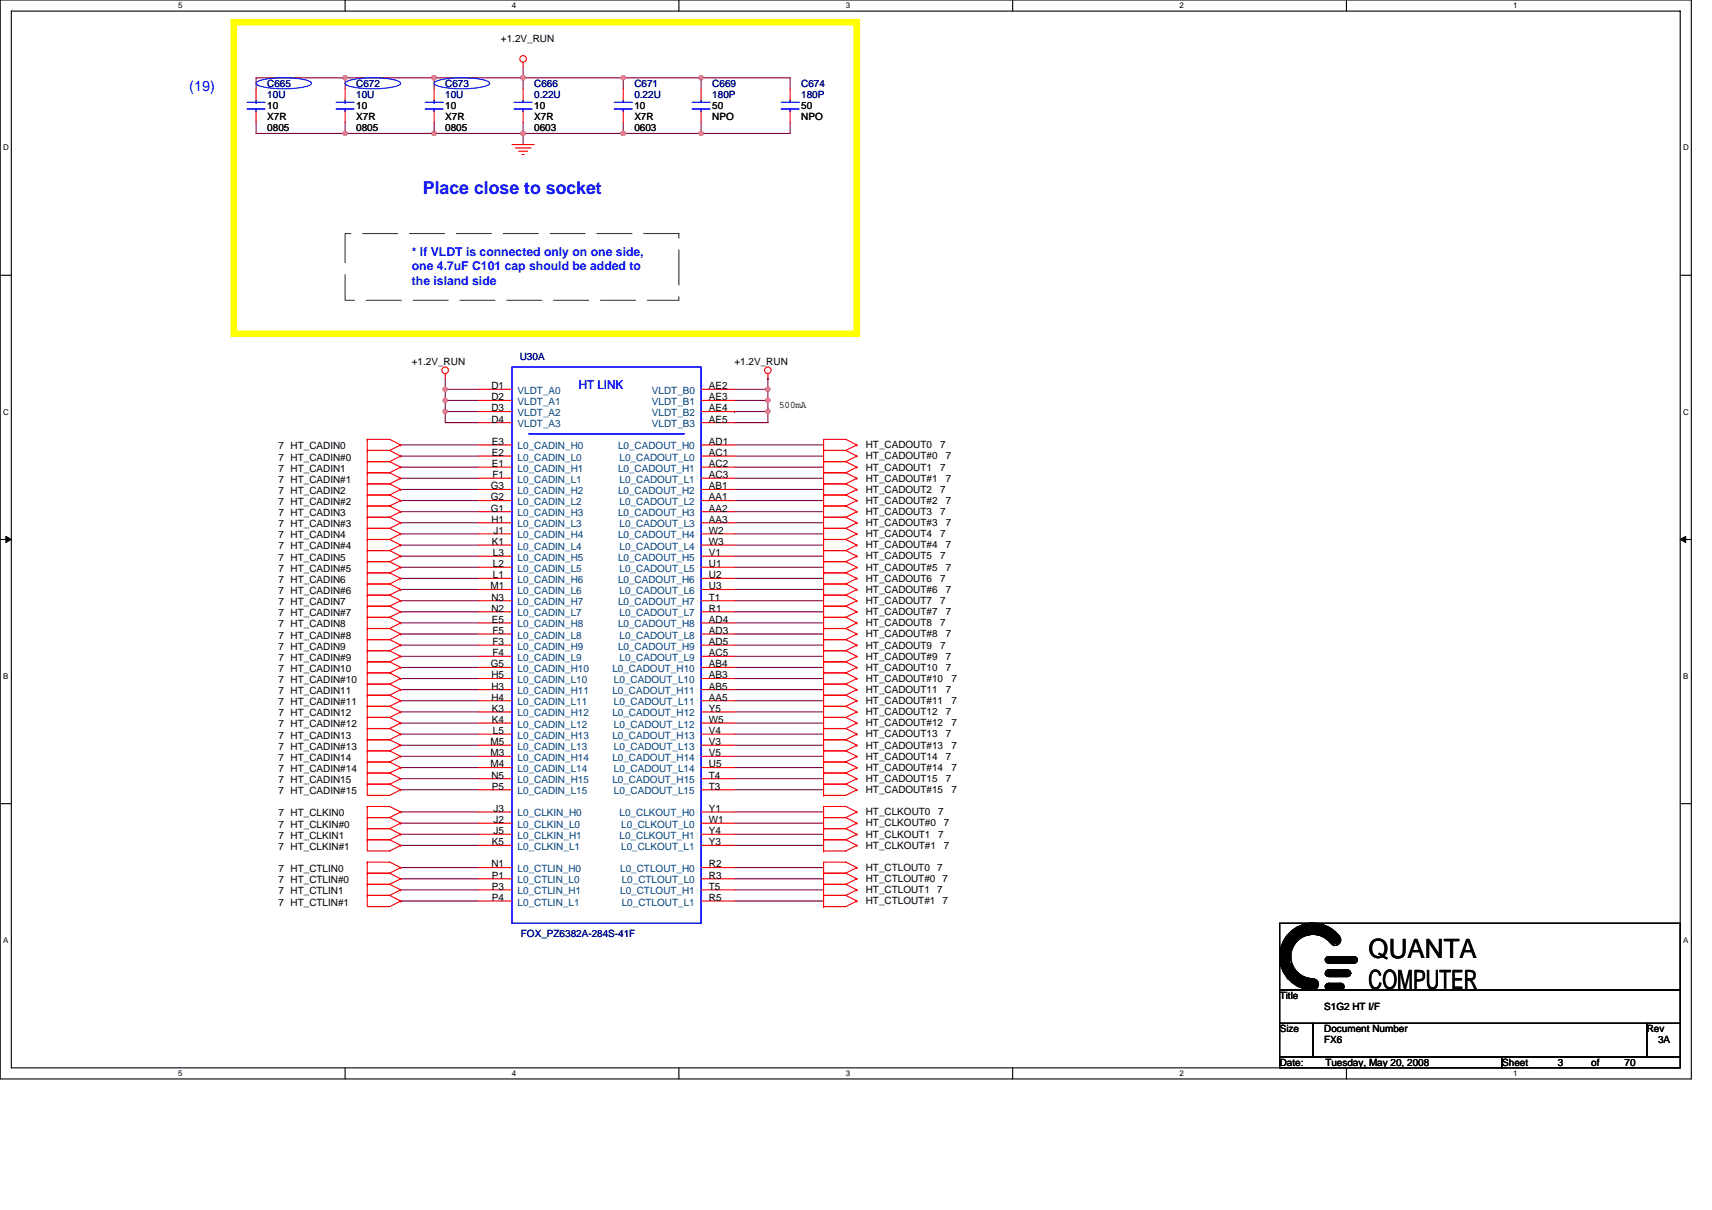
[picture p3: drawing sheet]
<svg xmlns="http://www.w3.org/2000/svg" width="297mm" height="210mm" viewBox="0 0 297 210" stroke-linecap="round" stroke-linejoin="round" font-family="sans-serif">
<path d="M0 0h293.5v187.2h-293.5zM2 1.9h289.5v183.4h-289.5z" fill="none" stroke="#000" stroke-width=".19"/>
<g fill="#fff">
<path d="M30.9 .2h.8v1.6h-.8z"/>
<path d="M30.9 185.5h.8v1.6h-.8z"/>
</g>
<path d="M59.9 0v1.9M59.9 185.3v1.9" fill="none" stroke="#000" stroke-width=".19"/>
<g fill="#fff">
<path d="M88.8 .2h.8v1.6h-.8z"/>
<path d="M88.8 185.5h.8v1.6h-.8z"/>
</g>
<path d="M117.8 0v1.9M117.8 185.3v1.9" fill="none" stroke="#000" stroke-width=".19"/>
<g fill="#fff">
<path d="M146.7 .2h.8v1.6h-.8z"/>
<path d="M146.7 185.5h.8v1.6h-.8z"/>
</g>
<path d="M175.7 0v1.9M175.7 185.3v1.9" fill="none" stroke="#000" stroke-width=".19"/>
<g fill="#fff">
<path d="M204.7 .2h.7v1.6h-.7z"/>
<path d="M204.7 185.5h.7v1.6h-.7z"/>
</g>
<path d="M233.6 0v1.9M233.6 185.3v1.9" fill="none" stroke="#000" stroke-width=".19"/>
<g fill="#fff">
<path d="M262.6 .2h.7v1.6h-.7z"/>
<path d="M262.6 185.5h.7v1.6h-.7z"/>
<path d="M.5 24.8h1v1.6h-1z"/>
<path d="M292 24.8h1v1.6h-1z"/>
<path d="M.5 70.7h1v1.5h-1z"/>
<path d="M292 70.7h1v1.5h-1z"/>
</g>
<path d="M0 47.8h2M291.5 47.8h2" fill="none" stroke="#000" stroke-width=".19"/>
<g fill="#fff">
<path d="M.5 116.5h.9v1.6h-.9z"/>
<path d="M292 116.5h.9v1.6h-.9z"/>
</g>
<path d="M0 93.6h2M291.5 93.6h2" fill="none" stroke="#000" stroke-width=".19"/>
<path d="M1 93.1l1 .5-1 .5zM291.5 93.6l1-.5v1z" fill="#000" stroke="#000" stroke-width=".17"/>
<g fill="#fff">
<path d="M.5 162.4h.9v1.5h-.9z"/>
<path d="M292 162.4h.9v1.5h-.9z"/>
</g>
<g fill="none" stroke="#000" stroke-width=".19">
<path d="M0 139.5h2M291.5 139.5h2M222 160.2h69.5v11.6h-69.5zM222 171.8h69.5v5.8h-69.5zM222 177.6h5.8v5.8h-5.8zM222.2 164.7v2.7l.2 .5v-3.8l.2-.4v4.8l.2 .2v-5.4l.2-.4v6.2l.2 .2v-6.6l.2-.2v7.4M223.6 169.9v-7.6l.2-.1v7.9h.2v-2.9l.2 .4v2.7l.1 .2v-2.6l.2 .4v2.3l.2 .2v-2.3l.2 .2v2.3h.2v-2.1l.2 .2v2.1h.2v-1.9l.2 .2v1.7l.2 .2v-1.9l.2 .2v1.7h.2v-1.5M224 161.8v3.2l.2-.5v-2.7l.1-.2v2.5l.2-.2v-2.5l.2-.2v2.3l.2-.2v-2.3h.2v2.1l.2-.2v-1.9l.2-.2v1.9l.2-.2v-1.7l.2-.2v1.9M226.3 161.6l1.4-.2a4.6 4.6 0 0 1 4.2 2.5M226.3 161.4a4.8 4.8 0 0 1 5.8 2.5M226.3 161.2l1.4-.2a5 5 0 0 1 4.5 2.5M226.3 161l1.4-.2a5.2 5.2 0 0 1 4.7 2.7"/>
<path d="M226.3 160.7l1.4-.3a5.6 5.6 0 0 1 4.9 2.7M226.3 169.7v.2h.2v1.5h.2v-1.5h.2v1.7h-.4l.6-1.7M226.3 160.4v1.9l-.2-.1v-1.6zM226.3 162.2l1.4-.3a4 4 0 0 1 3.7 2.2M226.3 162l1.4-.2a4.3 4.3 0 0 1 3.9 2.3M226.3 161.8l1.4-.2a4.4 4.4 0 0 1 3.9 2.1M226.5 160.8l1.2-.2a5.4 5.4 0 0 1 4.8 2.7M226.5 160.6v1.6M227.1 169.9h.1M227.1 169.9v1.7l.1-.2v-1.5l.2 .4v1.3h.2v-1.5h.2v1.5h.2v-1.5h.2v1.5l.2-.2v-1.1l.2 .2v.7M227.8 160.2h-.1a5.8 5.8 0 0 1 4.6 2.2M227.8 160.2a5.8 5.8 0 0 0-5.8 5.8 5.8 5.8 0 0 0 5.8 5.8"/>
<path d="M227.8 162.2a3.8 3.8 0 0 1 3 1.4M227.8 162.2a3.8 3.8 0 0 0-3.8 3.8 3.8 3.8 0 0 0 3.8 3.8M227.8 160.2l-1.8 .3M227.8 162.2l-1.4 .1M227.8 177.6h57.9v5.8h-57.9zM230.1 166.2h5.2v.2h-5.3v.2h5.5l-.2 .2h-5.2l.2 .2h5M230.1 168.5h4.1v.2h-4.1l-.1 .2h4.4l-.2 .2h-4.2l.3 .2h3.7M230.1 170.8h2.9v.2h-3v.2h3.2l-.2 .2h-3l.3 .2h2.7M230.5 170.6h2.1M230.5 171.8h2.1M230.5 169.5h3.3M230.5 168.3h3.3"/>
<path d="M230.5 167.2h4.5M230.5 166h4.5M285.7 177.6h5.8v5.8h-5.8zM222 183.4h38.6v1.9h-38.6zM260.6 183.4h30.9v1.9h-30.9z"/>
<circle cx="227.8" cy="170.8" r=".96"/>
<circle cx="230.5" cy="166.6" r=".57"/>
<circle cx="230.5" cy="171.2" r=".57"/>
<circle cx="230.5" cy="168.9" r=".57"/>
<circle cx="231.7" cy="163.1" r=".95"/>
<circle cx="232.6" cy="171.2" r=".57"/>
<circle cx="233.8" cy="168.9" r=".57"/>
<circle cx="234.9" cy="166.6" r=".57"/>
</g>
<g fill="none" stroke="#800040" stroke-width=".19">
<path d="M59.9 13.5h-15.5v1.9M59.9 13.5v1.9M59.9 13.5h15.4v1.9M59.9 13.5h.1M75.3 13.5h61.8v1.9M75.3 13.5h.1M90.8 13.5h.1M90.8 13.5v1.9M90.8 11.6v1.9M108.1 13.5v1.9M108.1 13.5h.1M121.6 13.5h.1"/>
<path d="M121.6 13.5v1.9M44.4 21.2v2h15.5M59.9 21.2v2M59.9 23.2h.1M59.9 23.2h61.7M75.3 23.2h.1M75.3 21.2v2M90.8 23.2h.1M90.8 21.2v2M90.8 23.2v1.9M108.1 21.2v2M121.6 21.2v2"/>
<path d="M121.6 23.2h.1M137.1 21.2v2h-15.5M69.5 79.1h13.5M69.5 77.2h13.5M77.3 65.6v2M77.3 71.4h5.7M77.3 71.4h.1M77.3 67.6v1.9M77.3 69.5v3.8h5.7M77.3 69.5h.1M77.3 69.5h5.7M77.3 67.6h.1"/>
<path d="M77.3 67.6h5.7M127.4 79.1h15.5M127.4 77.2h15.5M127.4 67.6h5.8M127.4 69.5h5.8M127.4 71.4h.1M127.4 71.4h5.8M133.2 65.6h.1M133.2 71.4v1.9h-5.8M133.2 67.6v1.9M133.2 69.5h.1M133.2 65.6v2"/>
<path d="M133.2 69.5v1.9M69.5 94.6h13.5M69.5 92.6h13.5M69.5 83h13.5M69.5 81.1h13.5M69.5 98.4h13.5M69.5 96.5h13.5M69.5 86.9h13.5M69.5 84.9h13.5M69.5 90.7h13.5M69.5 88.8h13.5M127.4 98.4h15.5"/>
<path d="M127.4 96.5h15.5M127.4 83h15.5M127.4 81.1h15.5M127.4 94.6h15.5M127.4 92.6h15.5M127.4 90.7h15.5M127.4 88.8h15.5M127.4 86.9h15.5M127.4 84.9h15.5M69.5 119.7h13.5M69.5 110h13.5M69.5 108.1h13.5"/>
<path d="M69.5 102.3h13.5M69.5 100.4h13.5M69.5 113.9h13.5M69.5 112h13.5M69.5 106.2h13.5M69.5 104.2h13.5M69.5 117.8h13.5M69.5 115.8h13.5M127.4 110h15.5M127.4 108.1h15.5M127.4 119.7h15.5M127.4 106.2h15.5"/>
<path d="M127.4 104.2h15.5M127.4 117.8h15.5M127.4 115.8h15.5M127.4 102.3h15.5M127.4 100.4h15.5M127.4 113.9h15.5M127.4 112h15.5M69.5 121.6h13.5M69.5 137.1h13.5M69.5 135.1h13.5M69.5 125.5h13.5M69.5 123.5h13.5"/>
<path d="M69.5 129.3h13.5M69.5 127.4h13.5M69.5 133.2h13.5M69.5 131.3h13.5M127.4 137.1h15.5M127.4 125.5h15.5M127.4 123.5h15.5M127.4 121.6h15.5M127.4 133.2h15.5M127.4 131.3h15.5M127.4 135.1h15.5M127.4 129.3h15.5"/>
<path d="M127.4 127.4h15.5M69.5 144.8h13.5M69.5 142.9h13.5M69.5 146.7h13.5M69.5 140.9h13.5M69.5 152.5h13.5M69.5 150.6h13.5M69.5 154.4h13.5M69.5 156.4h.1M69.5 156.4h13.5M127.4 150.6h15.5M127.4 152.5h15.5"/>
<path d="M127.4 154.4h15.5M127.4 156.4h15.5M127.4 140.9h15.5M127.4 142.9h15.5M127.4 144.8h15.5M127.4 146.7h15.5"/>
</g>
<g fill="#f0f" stroke="#f0f" stroke-width=".19">
<circle cx="121.6" cy="13.5" r=".38"/>
<circle cx="108.1" cy="23.1" r=".38"/>
<circle cx="90.7" cy="23.1" r=".38"/>
<circle cx="90.7" cy="13.5" r=".38"/>
<circle cx="75.3" cy="23.1" r=".38"/>
<circle cx="108.1" cy="13.5" r=".38"/>
<circle cx="75.3" cy="13.5" r=".38"/>
<circle cx="59.9" cy="13.5" r=".38"/>
<circle cx="59.9" cy="23.1" r=".38"/>
<circle cx="121.6" cy="23.1" r=".38"/>
<circle cx="77.2" cy="71.4" r=".38"/>
<circle cx="77.2" cy="69.5" r=".38"/>
<circle cx="77.2" cy="67.6" r=".38"/>
<circle cx="133.2" cy="67.6" r=".38"/>
<circle cx="133.2" cy="71.4" r=".38"/>
<circle cx="133.2" cy="69.5" r=".38"/>
</g>
<g fill="none" stroke="#f00" stroke-width=".19">
<path d="M44.4 15.4v2M44.4 19.3v1.9M59.9 15.4v2M59.9 19.3v1.9M75.3 15.4v2M75.3 19.3v1.9M90.8 10.8v.8M90.8 15.4v2M90.8 19.3v1.9M108.1 15.4v2M108.1 19.3v1.9M121.6 15.4v2"/>
<path d="M121.6 19.3v1.9M137.1 15.4v2M137.1 19.3v1.9M88.8 25.1h3.9M89.4 25.7h2.7M90 26.2h1.5M90.6 26.8h.3M63.7 76.2h3.9l1.9 1M63.7 76.2v2h3.9M63.7 76.2h.1M63.7 78.2h3.9M63.7 78.2v1.9h3.9"/>
<path d="M63.7 78.2h.1M67.6 78.2l1.9 .9M69.5 77.2h.1M69.5 79.1h.1M69.5 77.2l-1.9 1M69.5 79.1l-1.9 1M77.3 64.9v.7M83 73.3h5.8M83 71.4h5.8M83 69.5h5.8M83 67.6h5.8M83 77.2h5.8"/>
<path d="M83 79.1h5.8M121.6 73.3h5.8M121.6 71.4h5.8M121.6 69.5h5.8M121.6 67.6h5.8M121.6 77.2h5.8M121.6 79.1h5.8M133.2 64.9v.7M142.9 78.2h3.8M142.9 78.2h.1M146.7 78.2h-3.8v1.9M146.7 78.2l2 .9"/>
<path d="M148.7 77.2h.1M148.7 77.2l-2-1h-3.8v2M148.7 79.1h.1M148.7 77.2l-2 1M148.7 79.1l-2 1M63.7 84h3.9M63.7 84v1.9h3.9M63.7 84h.1M63.7 87.8h3.9M63.7 87.8v2h3.9M63.7 87.8h.1M63.7 99.4h3.9"/>
<path d="M63.7 99.4v1.9h3.9M63.7 99.4h.1M63.7 85.9h3.9M63.7 85.9v1.9h3.9M63.7 85.9h.1M63.7 97.5h3.9M63.7 97.5v1.9h3.9M63.7 97.5h.1M63.7 89.8h3.9M63.7 89.8v1.9h3.9M63.7 89.8h.1M63.7 93.6h3.9"/>
<path d="M63.7 93.6v1.9h3.9M63.7 93.6h.1M63.7 91.7h3.9M63.7 91.7v1.9h3.9M63.7 91.7h.1M63.7 80.1h3.9M63.7 80.1v1.9h3.9M63.7 80.1h.1M63.7 82h3.9M63.7 82v2h3.9M63.7 82h.1M63.7 95.5h3.9"/>
<path d="M63.7 95.5v2h3.9M63.7 95.5h.1M67.6 84l1.9 .9M67.6 87.8l1.9 1M67.6 99.4l1.9 1M67.6 85.9l1.9 1M67.6 97.5l1.9 .9M67.6 89.8l1.9 .9M67.6 93.6l1.9 1M67.6 91.7l1.9 .9M67.6 80.1l1.9 1M67.6 82l1.9 1"/>
<path d="M67.6 95.5l1.9 1M69.5 84.9h.1M69.5 88.8h.1M69.5 86.9h.1M69.5 98.4h.1M69.5 90.7h.1M69.5 94.6h.1M69.5 92.6h.1M69.5 81.1h.1M69.5 83h.1M69.5 96.5h.1M69.5 84.9l-1.9 1"/>
<path d="M69.5 88.8l-1.9 1M69.5 86.9l-1.9 .9M69.5 98.4l-1.9 1M69.5 90.7l-1.9 1M69.5 94.6l-1.9 .9M69.5 92.6l-1.9 1M69.5 81.1l-1.9 .9M69.5 83l-1.9 1M69.5 96.5l-1.9 1M83 96.5h5.8M83 98.4h5.8M83 92.6h5.8"/>
<path d="M83 94.6h5.8M83 88.8h5.8M83 90.7h5.8M83 84.9h5.8M83 86.9h5.8M83 81.1h5.8M83 83h5.8M121.6 96.5h5.8M121.6 98.4h5.8M121.6 92.6h5.8M121.6 94.6h5.8M121.6 88.8h5.8"/>
<path d="M121.6 90.7h5.8M121.6 84.9h5.8M121.6 86.9h5.8M121.6 81.1h5.8M121.6 83h5.8M142.9 84h3.8M142.9 84h.1M142.9 89.8h3.8M142.9 89.8h.1M142.9 85.9h3.8M142.9 85.9h.1M142.9 99.4h3.8"/>
<path d="M142.9 99.4h.1M142.9 97.5h3.8M142.9 97.5h.1M142.9 87.8h3.8M142.9 87.8h.1M142.9 91.7h3.8M142.9 91.7h.1M142.9 80.1h3.8M142.9 80.1h.1M142.9 93.6h3.8M142.9 93.6h.1M142.9 95.5h3.8"/>
<path d="M142.9 95.5h.1M142.9 82h3.8M142.9 82h.1M146.7 82h-3.8v2M146.7 87.8h-3.8v2M146.7 84h-3.8v1.9M146.7 97.5h-3.8v1.9M146.7 95.5h-3.8v2M146.7 85.9h-3.8v1.9M146.7 89.8h-3.8v1.9M146.7 91.7h-3.8v1.9M146.7 93.6h-3.8v1.9"/>
<path d="M146.7 80.1h-3.8v1.9M146.7 99.4h-3.8v1.9M146.7 82l2 1M146.7 87.8l2 1M146.7 84l2 .9M146.7 97.5l2 .9M146.7 95.5l2 1M146.7 85.9l2 1M146.7 89.8l2 .9M146.7 91.7l2 .9M146.7 93.6l2 1M146.7 80.1l2 1"/>
<path d="M146.7 99.4l2 1M148.7 83h.1M148.7 88.8h.1M148.7 84.9h.1M148.7 98.4h.1M148.7 96.5h.1M148.7 86.9h.1M148.7 90.7h.1M148.7 92.6h.1M148.7 94.6h.1M148.7 81.1h.1M148.7 83l-2 1"/>
<path d="M148.7 88.8l-2 1M148.7 84.9l-2 1M148.7 98.4l-2 1M148.7 96.5l-2 1M148.7 86.9l-2 .9M148.7 90.7l-2 1M148.7 92.6l-2 1M148.7 94.6l-2 .9M148.7 81.1l-2 .9M63.7 105.2h3.9M63.7 105.2v1.9h3.9M63.7 105.2h.1"/>
<path d="M63.7 107.1h3.9M63.7 107.1v2h3.9M63.7 107.1h.1M63.7 101.3h3.9M63.7 101.3v2h3.9M63.7 101.3h.1M63.7 116.8h3.9M63.7 116.8v1.9h3.9M63.7 116.8h.1M63.7 103.3h3.9M63.7 103.3v1.9h3.9M63.7 103.3h.1"/>
<path d="M63.7 118.7h3.9M63.7 118.7v1.9h3.9M63.7 118.7h.1M63.7 112.9h3.9M63.7 112.9v2h3.9M63.7 112.9h.1M63.7 109.1h3.9M63.7 109.1v1.9h3.9M63.7 109.1h.1M63.7 111h3.9M63.7 111v1.9h3.9M63.7 111h.1"/>
<path d="M63.7 114.9h3.9M63.7 114.9v1.9h3.9M63.7 114.9h.1M67.6 105.2l1.9 1M67.6 107.1l1.9 1M67.6 101.3l1.9 1M67.6 116.8l1.9 1M67.6 103.3l1.9 .9M67.6 118.7l1.9 1M67.6 112.9l1.9 1M67.6 109.1l1.9 .9M67.6 111l1.9 1"/>
<path d="M67.6 114.9l1.9 .9M69.5 106.2h.1M69.5 108.1h.1M69.5 100.4h.1M69.5 102.3h.1M69.5 117.8h.1M69.5 104.2h.1M69.5 119.7h.1M69.5 113.9h.1M69.5 110h.1M69.5 112h.1M69.5 115.8h.1"/>
<path d="M69.5 106.2l-1.9 .9M69.5 108.1l-1.9 1M69.5 100.4l-1.9 .9M69.5 102.3l-1.9 1M69.5 117.8l-1.9 .9M69.5 104.2l-1.9 1M69.5 119.7l-1.9 .9M69.5 113.9l-1.9 1M69.5 110l-1.9 1M69.5 112l-1.9 .9M69.5 115.8l-1.9 1M83 119.7h5.8"/>
<path d="M83 115.8h5.8M83 117.8h5.8M83 112h5.8M83 113.9h5.8M83 108.1h5.8M83 110h5.8M83 104.2h5.8M83 106.2h5.8M83 100.4h5.8M83 102.3h5.8M121.6 119.7h5.8M121.6 115.8h5.8"/>
<path d="M121.6 117.8h5.8M121.6 112h5.8M121.6 113.9h5.8M121.6 108.1h5.8M121.6 110h5.8M121.6 104.2h5.8M121.6 106.2h5.8M121.6 100.4h5.8M121.6 102.3h5.8M142.9 118.7h3.8M142.9 118.7h.1M142.9 111h3.8"/>
<path d="M142.9 111h.1M142.9 107.1h3.8M142.9 107.1h.1M142.9 105.2h3.8M142.9 105.2h.1M142.9 103.3h3.8M142.9 103.3h.1M142.9 112.9h3.8M142.9 112.9h.1M142.9 114.9h3.8M142.9 114.9h.1M142.9 101.3h3.8"/>
<path d="M142.9 101.3h.1M142.9 109.1h3.8M142.9 109.1h.1M142.9 116.8h3.8M142.9 116.8h.1M146.7 116.8h-3.8v1.9M146.7 109.1h-3.8v1.9M146.7 118.7h-3.8v1.9M146.7 105.2h-3.8v1.9M146.7 103.3h-3.8v1.9M146.7 101.3h-3.8v2M146.7 111h-3.8v1.9"/>
<path d="M146.7 112.9h-3.8v2M146.7 107.1h-3.8v2M146.7 114.9h-3.8v1.9M146.7 116.8l2 1M146.7 109.1l2 .9M146.7 118.7l2 1M146.7 105.2l2 1M146.7 103.3l2 .9M146.7 101.3l2 1M146.7 111l2 1M146.7 112.9l2 1M146.7 107.1l2 1"/>
<path d="M146.7 114.9l2 .9M148.7 117.8h.1M148.7 110h.1M148.7 119.7h.1M148.7 106.2h.1M148.7 104.2h.1M148.7 102.3h.1M148.7 112h.1M148.7 113.9h.1M148.7 100.4h.1M148.7 108.1h.1M148.7 115.8h.1"/>
<path d="M148.7 117.8l-2 .9M148.7 110l-2 1M148.7 119.7l-2 .9M148.7 106.2l-2 .9M148.7 104.2l-2 1M148.7 102.3l-2 1M148.7 112l-2 .9M148.7 113.9l-2 1M148.7 100.4l-2 .9M148.7 108.1l-2 1M148.7 115.8l-2 1M63.7 140h3.9l1.9 .9"/>
<path d="M63.7 140v1.9h3.9M63.7 140h.1M63.7 128.4h3.9M63.7 128.4v1.9h3.9M63.7 128.4h.1M63.7 120.6h3.9M63.7 120.6v2h3.9M63.7 120.6h.1M63.7 136.1h3.9M63.7 136.1v1.9h3.9l1.9-.9M63.7 136.1h.1M63.7 130.3h3.9"/>
<path d="M63.7 130.3v1.9h3.9M63.7 130.3h.1M63.7 124.5h3.9M63.7 124.5v1.9h3.9M63.7 124.5h.1M63.7 134.2h3.9M63.7 134.2v1.9h3.9M63.7 134.2h.1M63.7 122.6h3.9M63.7 122.6v1.9h3.9M63.7 122.6h.1M63.7 132.2h3.9"/>
<path d="M63.7 132.2v2h3.9M63.7 132.2h.1M63.7 126.4h3.9M63.7 126.4v2h3.9M63.7 126.4h.1M67.6 128.4l1.9 .9M67.6 120.6l1.9 1M67.6 136.1l1.9 1M67.6 130.3l1.9 1M67.6 124.5l1.9 1M67.6 134.2l1.9 .9M67.6 122.6l1.9 .9"/>
<path d="M67.6 132.2l1.9 1M67.6 126.4l1.9 1M69.5 129.3h.1M69.5 121.6h.1M69.5 137.1h.1M69.5 131.3h.1M69.5 125.5h.1M69.5 135.1h.1M69.5 123.5h.1M69.5 133.2h.1M69.5 127.4h.1M69.5 129.3l-1.9 1"/>
<path d="M69.5 121.6l-1.9 1M69.5 131.3l-1.9 .9M69.5 125.5l-1.9 .9M69.5 135.1l-1.9 1M69.5 123.5l-1.9 1M69.5 133.2l-1.9 1M69.5 127.4l-1.9 1M83 135.1h5.8M83 137.1h5.8M83 131.3h5.8M83 133.2h5.8M83 127.4h5.8"/>
<path d="M83 129.3h5.8M83 123.5h5.8M83 125.5h5.8M83 121.6h5.8M121.6 135.1h5.8M121.6 137.1h5.8M121.6 131.3h5.8M121.6 133.2h5.8M121.6 127.4h5.8M121.6 129.3h5.8M121.6 123.5h5.8M121.6 125.5h5.8"/>
<path d="M121.6 121.6h5.8M142.9 132.2h3.8M142.9 132.2h.1M142.9 128.4h3.8M142.9 128.4h.1M142.9 134.2h3.8M142.9 134.2h.1M142.9 130.3h3.8M142.9 130.3h.1M142.9 126.4h3.8M142.9 126.4h.1M142.9 120.6h3.8"/>
<path d="M142.9 120.6h.1M142.9 138h.1M142.9 136.1h3.8M142.9 136.1h.1M142.9 124.5h3.8M142.9 124.5h.1M142.9 122.6h3.8M142.9 122.6h.1M146.7 130.3h-3.8v1.9M146.7 126.4h-3.8v2M146.7 132.2h-3.8v2M146.7 128.4h-3.8v1.9"/>
<path d="M146.7 124.5h-3.8v1.9M146.7 136.1h-3.8v1.9M146.7 134.2h-3.8v1.9M146.7 122.6h-3.8v1.9M146.7 120.6h-3.8v2M146.7 130.3l2 1M146.7 126.4l2 1M146.7 132.2l2 1M146.7 128.4l2 .9M146.7 124.5l2 1M146.7 136.1l2 1M146.7 134.2l2 .9"/>
<path d="M146.7 122.6l2 .9M146.7 120.6l2 1M148.7 131.3h.1M148.7 127.4h.1M148.7 133.2h.1M148.7 129.3h.1M148.7 125.5h.1M148.7 137.1l-2 .9h-3.8M148.7 137.1h.1M148.7 135.1h.1M148.7 123.5h.1M148.7 121.6h.1"/>
<path d="M148.7 131.3l-2 .9M148.7 127.4l-2 1M148.7 133.2l-2 1M148.7 129.3l-2 1M148.7 125.5l-2 .9M148.7 135.1l-2 1M148.7 123.5l-2 1M148.7 121.6l-2 1M63.7 141.9h3.9M63.7 141.9v1.9h3.9M63.7 141.9h.1M63.7 143.8h3.9"/>
<path d="M63.7 143.8v1.9h3.9M63.7 143.8h.1M63.7 145.7h3.9M63.7 145.7v2h3.9l1.9-1M63.7 145.7h.1M63.7 151.5h3.9M63.7 151.5v2h3.9M63.7 151.5h.1M63.7 149.6h3.9l1.9 1M63.7 149.6v1.9h3.9M63.7 149.6h.1M63.7 155.4h3.9"/>
<path d="M63.7 155.4v1.9h3.9l1.9-.9M63.7 155.4h.1M63.7 153.5h3.9M63.7 153.5v1.9h3.9M63.7 153.5h.1M67.6 141.9l1.9 1M67.6 143.8l1.9 1M67.6 145.7l1.9 1M67.6 151.5l1.9 1M67.6 155.4l1.9 1M67.6 153.5l1.9 .9M69.5 140.9h.1"/>
<path d="M69.5 142.9h.1M69.5 144.8h.1M69.5 146.7h.1M69.5 152.5h.1M69.5 150.6h.1M69.5 156.4h.1M69.5 154.4h.1M69.5 140.9l-1.9 1M69.5 142.9l-1.9 .9M69.5 144.8l-1.9 .9M69.5 152.5l-1.9 1M69.5 150.6l-1.9 .9"/>
<path d="M69.5 154.4l-1.9 1M83 144.8h5.8M83 146.7h5.8M83 140.9h5.8M83 142.9h5.8M83 154.4h5.8M83 156.4h5.8M83 150.6h5.8M83 152.5h5.8M121.6 144.8h5.8M121.6 146.7h5.8M121.6 140.9h5.8"/>
<path d="M121.6 142.9h5.8M121.6 154.4h5.8M121.6 156.4h5.8M121.6 150.6h5.8M121.6 152.5h5.8M142.9 151.5h3.8M142.9 151.5h.1M142.9 153.5h3.8M142.9 153.5h.1M142.9 155.4h3.8M142.9 155.4h.1M142.9 157.3h.1"/>
<path d="M142.9 145.7h3.8M142.9 145.7h.1M142.9 143.8h3.8M142.9 143.8h.1M142.9 147.7h.1M142.9 141.9h3.8M142.9 141.9h.1M146.7 151.5h-3.8v2M146.7 153.5h-3.8v1.9M146.7 155.4h-3.8v1.9M146.7 143.8h-3.8v1.9M146.7 141.9h-3.8v1.9"/>
<path d="M146.7 145.7h-3.8v2M146.7 151.5l2 1M146.7 153.5l2 .9M146.7 155.4l2 1M146.7 143.8l2 1M146.7 141.9l2 1M146.7 145.7l2 1M148.7 150.6h.1M148.7 150.6l-2-1h-3.8v1.9M148.7 152.5h.1M148.7 154.4h.1M148.7 156.4l-2 .9h-3.8"/>
<path d="M148.7 156.4h.1M148.7 144.8h.1M148.7 142.9h.1M148.7 146.7l-2 1h-3.8M148.7 146.7h.1M148.7 140.9h.1M148.7 140.9l-2-.9h-3.8v1.9M148.7 150.6l-2 .9M148.7 152.5l-2 1M148.7 154.4l-2 1M148.7 144.8l-2 .9M148.7 142.9l-2 .9"/>
<path d="M148.7 140.9l-2 1"/>
<circle cx="90.8" cy="10.2" r=".57"/>
<circle cx="77.2" cy="64.3" r=".57"/>
<circle cx="133.2" cy="64.3" r=".57"/>
</g>
<path d="M59.9 40.5h57.9v11.6h-57.9z" fill="none" stroke="#008000" stroke-width=".17" stroke-dasharray="6.1 2"/>
<path d="M40.6 3.9h108.1v54h-108.1z" fill="none" stroke="#ff0" stroke-width="1.1"/>
<g fill="none" stroke="#00f" stroke-width=".19">
<path d="M42.9 17.8h3.1M42.9 18.9h3.1M44.4 18.9v.4M44.4 17.8h.1M44.4 17.4v.4M44.6 14.2a14.1 14.1 0 0 1 6.8-.6 5.9 5.9 0 0 1 2.5 .6l.2 .3a2.22 2.22 0 0 1-1.9 .7 18.1 18.1 0 0 1-7.3-.3l-.5-.4zM58.3 17.8h3.1M58.3 18.9h3.1M59.9 18.9v.4M59.9 17.8h.1M59.9 17.4v.4M60 14.2a14.1 14.1 0 0 1 6.8-.6 5.9 5.9 0 0 1 2.6 .6l.1 .3a2.22 2.22 0 0 1-1.8 .7 18.1 18.1 0 0 1-7.3-.3l-.5-.4z"/>
<path d="M73.8 17.8h3.1M73.8 18.9h3.1M75.3 18.9v.4M75.3 17.8h.1M75.3 17.4v.4M75.5 14.2a14.1 14.1 0 0 1 6.8-.6 5.9 5.9 0 0 1 2.5 .6l.2 .3a2.22 2.22 0 0 1-1.8 .7 18.1 18.1 0 0 1-7.4-.3l-.5-.4zM89.2 18.9h3.1M89.2 17.8h3.1M90.8 17.4v.4M90.8 18.9h.1M90.8 18.9v.4M106.6 18.9h3.1"/>
<path d="M106.6 17.8h3.1M108.1 17.4v.4M108.1 18.9h.1M108.1 18.9v.4M120.1 18.9h3.1M120.1 17.8h3.1M121.6 17.4v.4M121.6 18.9h.1M121.6 18.9v.4M135.5 18.9h3.1M135.5 17.8h3.1M137.1 17.4v.4"/>
<path d="M137.1 18.9h.1M137.1 18.9v.4M88.8 63.7h32.8v96.5h-32.8zM91.7 75.3h27.1"/>
</g>
<g font-size="4.6">
<text x="237.5" y="166.3">QUANTA</text>
<text x="237.5" y="171.6">COMPUTER</text>
</g>
<text font-size="3.1" fill="#00f" x="73.4" y="33.7">Place close to socket</text>
<text font-size="2.5" fill="#00f" x="32.8" y="15.7">(19)</text>
<g font-size="2.1" fill="#00f">
<text x="71.5" y="44.4">* If VLDT is connected only on one side,</text>
<text x="71.5" y="46.9">one 4.7uF C101 cap should be added to</text>
<text x="71.5" y="49.4">the island side</text>
<text x="100.4" y="67.5">HT LINK</text>
</g>
<g font-size="1.7">
<text x="86.9" y="7.3">+1.2V_RUN</text>
<text x="46.4" y="18.9">10</text>
<text x="46.4" y="22.8">0805</text>
<text x="46.4" y="20.8">X7R</text>
<text x="61.8" y="18.9">10</text>
<text x="61.8" y="22.8">0805</text>
<text x="61.8" y="20.8">X7R</text>
<text x="77.3" y="18.9">10</text>
<text x="77.3" y="22.8">0805</text>
<text x="77.3" y="20.8">X7R</text>
<text x="92.7" y="18.9">10</text>
<text x="92.7" y="22.8">0603</text>
<text x="92.7" y="20.8">X7R</text>
<text x="110.1" y="18.9">10</text>
<text x="110.1" y="22.8">0603</text>
<text x="110.1" y="20.8">X7R</text>
<text x="123.6" y="18.9">50</text>
<text x="123.6" y="20.8">NPO</text>
<text x="139" y="18.9">50</text>
<text x="139" y="20.8">NPO</text>
<text x="71.5" y="63.3">+1.2V_RUN</text>
<text x="127.4" y="63.3">+1.2V_RUN</text>
<text x="85.3" y="71.4">D3</text>
<text x="85.3" y="69.5">D2</text>
<text x="85.3" y="67.5">D1</text>
<text x="123" y="71.4">AE4</text>
<text x="123" y="69.5">AE3</text>
<text x="123" y="67.5">AE2</text>
<text x="135.2" y="70.9">500mA</text>
<text x="48.3" y="78">7 HT_CADIN0</text>
<text x="85.3" y="73.3">D4</text>
<text x="85.3" y="77.2">E3</text>
<text x="123" y="77.2">AD1</text>
<text x="123" y="73.3">AE5</text>
<text x="150.2" y="77.8">HT_CADOUT0</text>
<text x="163.1" y="77.8">7</text>
<text x="48.3" y="81.9">7 HT_CADIN1</text>
<text x="48.3" y="83.8">7 HT_CADIN#1</text>
<text x="48.3" y="79.9">7 HT_CADIN#0</text>
<text x="85.3" y="81">E1</text>
<text x="85.3" y="79.1">E2</text>
<text x="85.4" y="83">F1</text>
<text x="123" y="81">AC2</text>
<text x="123" y="83">AC3</text>
<text x="123" y="79.1">AC1</text>
<text x="150.2" y="83.6">HT_CADOUT#1</text>
<text x="150.2" y="79.7">HT_CADOUT#0</text>
<text x="150.2" y="81.7">HT_CADOUT1</text>
<text x="163.1" y="81.7">7</text>
<text x="164.1" y="83.6">7</text>
<text x="164.1" y="79.7">7</text>
<text x="48.3" y="85.7">7 HT_CADIN2</text>
<text x="48.3" y="89.6">7 HT_CADIN3</text>
<text x="48.3" y="87.6">7 HT_CADIN#2</text>
<text x="85.2" y="88.8">G1</text>
<text x="85.2" y="84.9">G3</text>
<text x="85.2" y="86.8">G2</text>
<text x="123" y="88.8">AA2</text>
<text x="123" y="84.9">AB1</text>
<text x="123" y="86.8">AA1</text>
<text x="150.2" y="89.4">HT_CADOUT3</text>
<text x="150.2" y="85.5">HT_CADOUT2</text>
<text x="150.2" y="87.4">HT_CADOUT#2</text>
<text x="163.1" y="89.4">7</text>
<text x="163.1" y="85.5">7</text>
<text x="164.1" y="87.4">7</text>
<text x="48.3" y="91.5">7 HT_CADIN#3</text>
<text x="48.3" y="95.4">7 HT_CADIN#4</text>
<text x="48.3" y="93.4">7 HT_CADIN4</text>
<text x="85.3" y="90.7">H1</text>
<text x="85.3" y="94.6">K1</text>
<text x="85.6" y="92.6">J1</text>
<text x="123" y="92.6">W2</text>
<text x="123" y="94.6">W3</text>
<text x="123" y="90.7">AA3</text>
<text x="150.2" y="91.3">HT_CADOUT#3</text>
<text x="150.2" y="93.2">HT_CADOUT4</text>
<text x="150.2" y="95.2">HT_CADOUT#4</text>
<text x="163.1" y="93.2">7</text>
<text x="164.1" y="91.3">7</text>
<text x="164.1" y="95.2">7</text>
<text x="48.3" y="101.2">7 HT_CADIN6</text>
<text x="48.3" y="99.2">7 HT_CADIN#5</text>
<text x="48.3" y="97.3">7 HT_CADIN5</text>
<text x="85.5" y="100.4">L1</text>
<text x="85.5" y="96.5">L3</text>
<text x="85.5" y="98.4">L2</text>
<text x="123" y="100.4">U2</text>
<text x="123" y="96.5">V1</text>
<text x="123" y="98.4">U1</text>
<text x="150.2" y="99">HT_CADOUT#5</text>
<text x="150.2" y="97.1">HT_CADOUT5</text>
<text x="150.2" y="101">HT_CADOUT6</text>
<text x="163.1" y="97.1">7</text>
<text x="163.1" y="101">7</text>
<text x="164.1" y="99">7</text>
<text x="48.3" y="106.9">7 HT_CADIN#7</text>
<text x="48.3" y="103.1">7 HT_CADIN#6</text>
<text x="48.3" y="105">7 HT_CADIN7</text>
<text x="85.1" y="102.3">M1</text>
<text x="85.3" y="104.2">N3</text>
<text x="85.3" y="106.2">N2</text>
<text x="123" y="104.2">T1</text>
<text x="123" y="106.2">R1</text>
<text x="123" y="102.3">U3</text>
<text x="150.2" y="106.7">HT_CADOUT#7</text>
<text x="150.2" y="104.8">HT_CADOUT7</text>
<text x="150.2" y="102.9">HT_CADOUT#6</text>
<text x="163.1" y="104.8">7</text>
<text x="164.1" y="106.7">7</text>
<text x="164.1" y="102.9">7</text>
<text x="48.3" y="108.9">7 HT_CADIN8</text>
<text x="48.3" y="110.8">7 HT_CADIN#8</text>
<text x="48.3" y="112.7">7 HT_CADIN9</text>
<text x="85.3" y="108.1">E5</text>
<text x="85.4" y="111.9">F3</text>
<text x="85.4" y="113.9">F4</text>
<text x="85.4" y="110">F5</text>
<text x="123" y="111.9">AD5</text>
<text x="123" y="108.1">AD4</text>
<text x="123" y="113.9">AC5</text>
<text x="123" y="110">AD3</text>
<text x="150.2" y="110.6">HT_CADOUT#8</text>
<text x="150.2" y="112.5">HT_CADOUT9</text>
<text x="150.2" y="108.7">HT_CADOUT8</text>
<text x="163.1" y="112.5">7</text>
<text x="163.1" y="108.7">7</text>
<text x="164.1" y="110.6">7</text>
<text x="48.3" y="118.5">7 HT_CADIN#10</text>
<text x="48.3" y="114.7">7 HT_CADIN#9</text>
<text x="48.3" y="116.6">7 HT_CADIN10</text>
<text x="85.2" y="115.8">G5</text>
<text x="85.3" y="119.7">H3</text>
<text x="85.3" y="117.7">H5</text>
<text x="123" y="119.7">AB5</text>
<text x="123" y="115.8">AB4</text>
<text x="123" y="117.7">AB3</text>
<text x="150.2" y="118.3">HT_CADOUT#10</text>
<text x="150.2" y="114.5">HT_CADOUT#9</text>
<text x="150.2" y="116.4">HT_CADOUT10</text>
<text x="164.1" y="114.5">7</text>
<text x="164.1" y="116.4">7</text>
<text x="165.1" y="118.3">7</text>
<text x="48.3" y="122.4">7 HT_CADIN#11</text>
<text x="48.3" y="120.5">7 HT_CADIN11</text>
<text x="48.3" y="124.3">7 HT_CADIN12</text>
<text x="85.3" y="121.6">H4</text>
<text x="85.3" y="123.5">K3</text>
<text x="85.3" y="125.5">K4</text>
<text x="123" y="123.5">Y5</text>
<text x="123" y="125.5">W5</text>
<text x="123" y="121.6">AA5</text>
<text x="150.2" y="120.3">HT_CADOUT11</text>
<text x="150.2" y="124.1">HT_CADOUT12</text>
<text x="150.2" y="122.2">HT_CADOUT#11</text>
<text x="164.1" y="120.3">7</text>
<text x="164.1" y="124.1">7</text>
<text x="165.1" y="122.2">7</text>
<text x="48.3" y="130.1">7 HT_CADIN#13</text>
<text x="48.3" y="126.2">7 HT_CADIN#12</text>
<text x="48.3" y="128.2">7 HT_CADIN13</text>
<text x="85.1" y="131.2">M3</text>
<text x="85.1" y="129.3">M5</text>
<text x="85.5" y="127.4">L5</text>
<text x="123" y="131.2">V5</text>
<text x="123" y="127.4">V4</text>
<text x="123" y="129.3">V3</text>
<text x="150.2" y="131.8">HT_CADOUT14</text>
<text x="150.2" y="128">HT_CADOUT13</text>
<text x="150.2" y="129.9">HT_CADOUT#13</text>
<text x="150.2" y="126">HT_CADOUT#12</text>
<text x="164.1" y="131.8">7</text>
<text x="164.1" y="128">7</text>
<text x="165.1" y="129.9">7</text>
<text x="165.1" y="126">7</text>
<text x="48.3" y="137.8">7 HT_CADIN#15</text>
<text x="48.3" y="132">7 HT_CADIN14</text>
<text x="48.3" y="135.9">7 HT_CADIN15</text>
<text x="48.3" y="134">7 HT_CADIN#14</text>
<text x="85.1" y="133.2">M4</text>
<text x="85.3" y="135.1">N5</text>
<text x="85.3" y="137">P5</text>
<text x="123" y="135.1">T4</text>
<text x="123" y="137">T3</text>
<text x="123" y="133.2">U5</text>
<text x="150.2" y="133.8">HT_CADOUT#14</text>
<text x="150.2" y="137.6">HT_CADOUT#15</text>
<text x="150.2" y="135.7">HT_CADOUT15</text>
<text x="164.1" y="135.7">7</text>
<text x="165.1" y="133.8">7</text>
<text x="165.1" y="137.6">7</text>
<text x="48.3" y="141.7">7 HT_CLKIN0</text>
<text x="48.3" y="143.6">7 HT_CLKIN#0</text>
<text x="85.6" y="140.9">J3</text>
<text x="85.6" y="142.8">J2</text>
<text x="123" y="140.9">Y1</text>
<text x="123" y="142.8">W1</text>
<text x="150.2" y="143.4">HT_CLKOUT#0</text>
<text x="150.2" y="141.5">HT_CLKOUT0</text>
<text x="162.8" y="141.5">7</text>
<text x="163.7" y="143.4">7</text>
<text x="48.3" y="145.5">7 HT_CLKIN1</text>
<text x="48.3" y="147.5">7 HT_CLKIN#1</text>
<text x="85.3" y="146.7">K5</text>
<text x="85.6" y="144.8">J5</text>
<text x="123" y="144.8">Y4</text>
<text x="123" y="146.7">Y3</text>
<text x="150.2" y="145.4">HT_CLKOUT1</text>
<text x="150.2" y="147.3">HT_CLKOUT#1</text>
<text x="162.8" y="145.4">7</text>
<text x="163.7" y="147.3">7</text>
<text x="48.3" y="153.3">7 HT_CTLIN#0</text>
<text x="48.3" y="151.3">7 HT_CTLIN0</text>
<text x="48.3" y="155.2">7 HT_CTLIN1</text>
<text x="85.3" y="150.5">N1</text>
<text x="85.3" y="154.4">P3</text>
<text x="85.3" y="152.5">P1</text>
<text x="123" y="154.4">T5</text>
<text x="123" y="150.5">R2</text>
<text x="123" y="152.5">R3</text>
<text x="150.2" y="151.2">HT_CTLOUT0</text>
<text x="150.2" y="153.1">HT_CTLOUT#0</text>
<text x="150.2" y="155">HT_CTLOUT1</text>
<text x="162.6" y="151.2">7</text>
<text x="162.6" y="155">7</text>
<text x="163.5" y="153.1">7</text>
<text x="48.3" y="157.1">7 HT_CTLIN#1</text>
<text x="85.3" y="156.3">P4</text>
<text x="123" y="156.3">R5</text>
<text x="150.2" y="156.9">HT_CTLOUT#1</text>
<text x="163.5" y="156.9">7</text>
<text x="222" y="173.4">Title</text>
<text x="222" y="179.1">Size</text>
<text x="229.8" y="179.1">Document Number</text>
<text x="229.8" y="175.3">S1G2 HT I/F</text>
<text x="285.7" y="179.1">Rev</text>
<text x="222" y="184.9">Date:</text>
<text x="229.8" y="181.1">FX6</text>
<text x="230" y="184.9">Tuesday, May 20, 2008</text>
<text x="260.6" y="184.9">Sheet</text>
<text x="270.3" y="184.9">3</text>
<text x="276.1" y="184.9">of</text>
<text x="281.9" y="184.9">70</text>
<text x="287.7" y="181.1">3A</text>
</g>
<g font-size="1.7" fill="#000080">
<text x="46.4" y="15">C665</text>
<text x="46.4" y="17">10U</text>
<text x="61.8" y="15">C672</text>
<text x="61.8" y="17">10U</text>
<text x="77.3" y="15">C673</text>
<text x="77.3" y="17">10U</text>
<text x="92.7" y="15">C666</text>
<text x="92.7" y="17">0.22U</text>
<text x="110.1" y="15">C671</text>
<text x="110.1" y="17">0.22U</text>
<text x="123.6" y="15">C669</text>
<text x="123.6" y="17">180P</text>
<text x="139" y="15">C674</text>
<text x="139" y="17">180P</text>
<text x="90.2" y="62.5">U30A</text>
<text x="90.4" y="162.5">FOX_PZ6382A-284S-41F</text>
</g>
<g font-size="1.7" fill="#004080">
<text x="89.8" y="70.3">VLDT_A1</text>
<text x="89.8" y="68.3">VLDT_A0</text>
<text x="113.1" y="70.3">VLDT_B1</text>
<text x="113.1" y="68.3">VLDT_B0</text>
<text x="89.8" y="74.1">VLDT_A3</text>
<text x="89.8" y="72.2">VLDT_A2</text>
<text x="89.8" y="78">L0_CADIN_H0</text>
<text x="107.2" y="78">L0_CADOUT_H0</text>
<text x="113.1" y="74.1">VLDT_B3</text>
<text x="113.1" y="72.2">VLDT_B2</text>
<text x="89.8" y="81.9">L0_CADIN_H1</text>
<text x="89.8" y="83.8">L0_CADIN_L1</text>
<text x="89.8" y="79.9">L0_CADIN_L0</text>
<text x="107.2" y="81.9">L0_CADOUT_H1</text>
<text x="107.5" y="83.8">L0_CADOUT_L1</text>
<text x="107.5" y="79.9">L0_CADOUT_L0</text>
<text x="89.8" y="89.6">L0_CADIN_H3</text>
<text x="89.8" y="85.7">L0_CADIN_H2</text>
<text x="89.8" y="87.7">L0_CADIN_L2</text>
<text x="107.2" y="89.6">L0_CADOUT_H3</text>
<text x="107.2" y="85.7">L0_CADOUT_H2</text>
<text x="107.5" y="87.7">L0_CADOUT_L2</text>
<text x="89.8" y="93.4">L0_CADIN_H4</text>
<text x="89.8" y="95.4">L0_CADIN_L4</text>
<text x="89.8" y="91.5">L0_CADIN_L3</text>
<text x="107.2" y="93.4">L0_CADOUT_H4</text>
<text x="107.5" y="95.4">L0_CADOUT_L4</text>
<text x="107.5" y="91.5">L0_CADOUT_L3</text>
<text x="89.8" y="101.2">L0_CADIN_H6</text>
<text x="89.8" y="97.3">L0_CADIN_H5</text>
<text x="89.8" y="99.2">L0_CADIN_L5</text>
<text x="107.2" y="101.2">L0_CADOUT_H6</text>
<text x="107.2" y="97.3">L0_CADOUT_H5</text>
<text x="107.5" y="99.2">L0_CADOUT_L5</text>
<text x="89.8" y="105">L0_CADIN_H7</text>
<text x="89.8" y="107">L0_CADIN_L7</text>
<text x="89.8" y="103.1">L0_CADIN_L6</text>
<text x="107.2" y="105">L0_CADOUT_H7</text>
<text x="107.5" y="107">L0_CADOUT_L7</text>
<text x="107.5" y="103.1">L0_CADOUT_L6</text>
<text x="89.8" y="112.7">L0_CADIN_H9</text>
<text x="89.8" y="108.9">L0_CADIN_H8</text>
<text x="89.8" y="110.8">L0_CADIN_L8</text>
<text x="107.2" y="112.7">L0_CADOUT_H9</text>
<text x="107.2" y="108.9">L0_CADOUT_H8</text>
<text x="107.5" y="110.8">L0_CADOUT_L8</text>
<text x="89.8" y="116.6">L0_CADIN_H10</text>
<text x="89.8" y="118.5">L0_CADIN_L10</text>
<text x="89.8" y="114.7">L0_CADIN_L9</text>
<text x="106.3" y="116.6">L0_CADOUT_H10</text>
<text x="106.5" y="118.5">L0_CADOUT_L10</text>
<text x="107.5" y="114.7">L0_CADOUT_L9</text>
<text x="89.8" y="124.3">L0_CADIN_H12</text>
<text x="89.8" y="120.5">L0_CADIN_H11</text>
<text x="89.8" y="122.4">L0_CADIN_L11</text>
<text x="106.3" y="124.3">L0_CADOUT_H12</text>
<text x="106.3" y="120.5">L0_CADOUT_H11</text>
<text x="106.5" y="122.4">L0_CADOUT_L11</text>
<text x="89.8" y="128.2">L0_CADIN_H13</text>
<text x="89.8" y="130.1">L0_CADIN_L13</text>
<text x="89.8" y="126.3">L0_CADIN_L12</text>
<text x="106.3" y="128.2">L0_CADOUT_H13</text>
<text x="106.5" y="130.1">L0_CADOUT_L13</text>
<text x="106.5" y="126.3">L0_CADOUT_L12</text>
<text x="89.8" y="135.9">L0_CADIN_H15</text>
<text x="89.8" y="137.8">L0_CADIN_L15</text>
<text x="89.8" y="132">L0_CADIN_H14</text>
<text x="89.8" y="134">L0_CADIN_L14</text>
<text x="106.3" y="135.9">L0_CADOUT_H15</text>
<text x="106.3" y="132">L0_CADOUT_H14</text>
<text x="106.5" y="137.8">L0_CADOUT_L15</text>
<text x="106.5" y="134">L0_CADOUT_L14</text>
<text x="89.8" y="141.7">L0_CLKIN_H0</text>
<text x="89.8" y="143.6">L0_CLKIN_L0</text>
<text x="107.5" y="141.7">L0_CLKOUT_H0</text>
<text x="107.8" y="143.6">L0_CLKOUT_L0</text>
<text x="89.8" y="145.6">L0_CLKIN_H1</text>
<text x="89.8" y="147.5">L0_CLKIN_L1</text>
<text x="107.5" y="145.6">L0_CLKOUT_H1</text>
<text x="107.8" y="147.5">L0_CLKOUT_L1</text>
<text x="89.8" y="155.2">L0_CTLIN_H1</text>
<text x="89.8" y="151.3">L0_CTLIN_H0</text>
<text x="89.8" y="153.3">L0_CTLIN_L0</text>
<text x="107.6" y="155.2">L0_CTLOUT_H1</text>
<text x="107.6" y="151.3">L0_CTLOUT_H0</text>
<text x="107.9" y="153.3">L0_CTLOUT_L0</text>
<text x="89.8" y="157.1">L0_CTLIN_L1</text>
<text x="107.9" y="157.1">L0_CTLOUT_L1</text>
</g>
<g font-size="1.4">
<text x="30.9" y="1.5">5</text>
<text x="88.8" y="1.5">4</text>
<text x="146.7" y="1.5">3</text>
<text x="204.7" y="1.5">2</text>
<text x="262.6" y="1.5">1</text>
<text x=".5" y="26.1">D</text>
<text x="292" y="26.1">D</text>
<text x=".5" y="71.9">C</text>
<text x="292" y="71.9">C</text>
<text x=".5" y="117.8">B</text>
<text x="292" y="117.8">B</text>
<text x=".5" y="163.6">A</text>
<text x="292" y="163.6">A</text>
<text x="30.9" y="186.8">5</text>
<text x="88.8" y="186.8">4</text>
<text x="146.7" y="186.8">3</text>
<text x="204.7" y="186.8">2</text>
<text x="262.6" y="186.8">1</text>
</g>
</svg>
